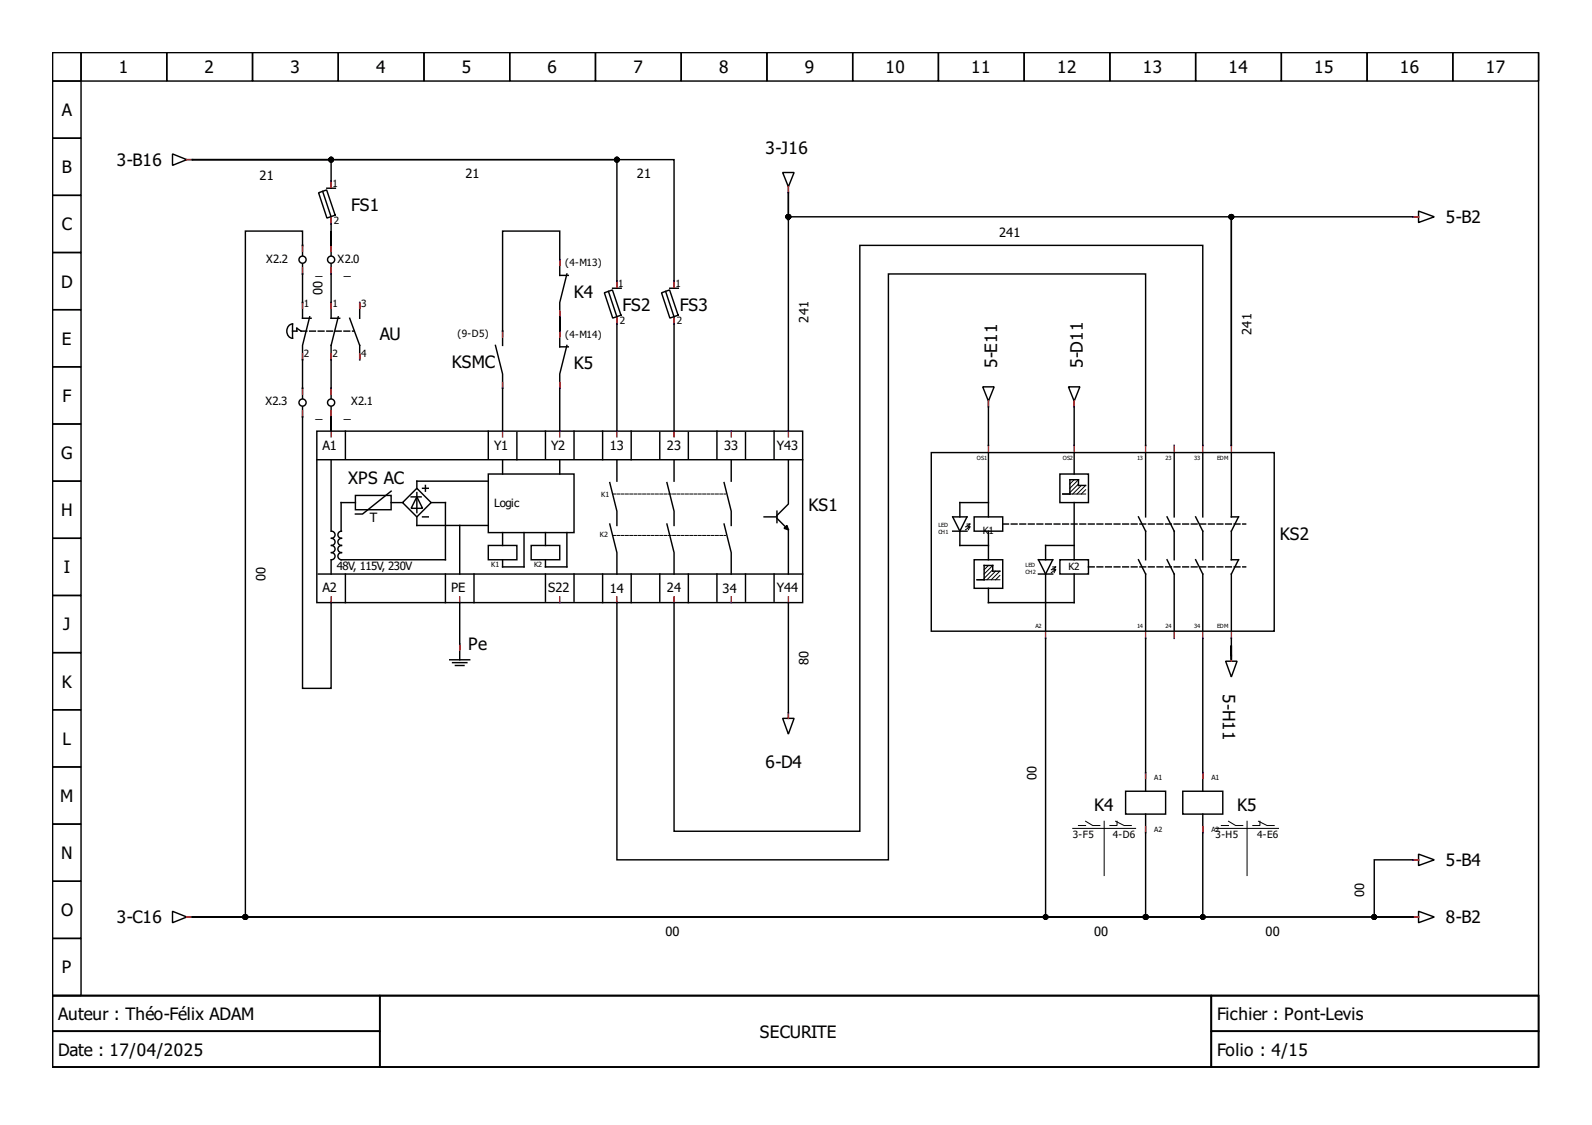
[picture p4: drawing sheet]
<svg xmlns="http://www.w3.org/2000/svg" width="297mm" height="210mm" viewBox="0 0 297 210" stroke-linecap="round" stroke-linejoin="round" font-family="sans-serif">
<g fill="none" stroke="#000" stroke-width=".27">
<path d="M9.8 9.8h277.3v176h-277.3zM9.8 9.8h5.3v5.3h-5.3zM9.8 15.1h5.3v10.7h-5.3zM15.1 9.8h16v5.3h-16zM31.1 9.8h16v5.3h-16zM47.1 9.8h16v5.3h-16zM63.1 9.8h16v5.3h-16zM79.1 9.8h16v5.3h-16zM95.1 9.8h16v5.3h-16zM111.1 9.8h16v5.3h-16zM127.1 9.8h16v5.3h-16zM143.1 9.8h16v5.3h-16z"/>
<path d="M159.1 9.8h16v5.3h-16zM175.1 9.8h16v5.3h-16zM191.1 9.8h16v5.3h-16zM207.1 9.8h16v5.3h-16zM223.1 9.8h16v5.3h-16zM239.1 9.8h16v5.3h-16zM255.1 9.8h16v5.3h-16zM271.1 9.8h16v5.3h-16zM9.8 25.8h5.3v10.7h-5.3zM9.8 36.5h5.3v10.6h-5.3zM32.2 28.7l2.7 1.1-2.7 1.1zM34.9 29.8h.8"/>
<path d="M35.9 29.8h79.2v24M35.9 29.8h89.9v24M35.9 29.8h25.9v5.3M59.4 36l1.5-.6 1.6 4.8-1.5 .5zM60.2 35.7l1.6 4.8M61 35.1h1.6M146 32.2h2.2l-1.1 2.7zM147.1 34.9v.8M264.7 39.4l2.9 1.1-2.9 1zM9.8 47.1h5.3v10.7h-5.3zM9.8 57.8h5.3v10.6h-5.3zM56.4 49.2v10.2h1.6"/>
<path d="M56.4 47.6v-4.5h-10.6v128h-9.9M57.8 59.1l-1.4 5.3v9.9M61.8 49.2v10.2h1.6M61.8 40.5v7.1M63.1 59.1l-1.3 5.3v9.9M65.2 59.4l1.9 5v2.7M67.1 56.4v3M105.8 51.1l-1.4 5.3v8.3h1.6M106 51.4h-1.6v-8.3h-10.6v21.3M112.8 54.6l1.5-.5 1.6 4.7-1.6 .5zM113.5 54.4l1.6 4.7M114.3 53.8h1.6"/>
<path d="M115.1 59.1v21.3M123.4 54.6l1.5-.5 1.6 4.7-1.5 .5zM124.2 54.4l1.6 4.7M125 53.8h1.6M125.8 59.1v21.3M263.6 40.5h-33.9v42.6v-42.6h-82.6v.6v-5.2v44.5M263.9 40.5h.8M9.8 68.4h5.3v10.7h-5.3zM9.8 79.1h5.3v10.7h-5.3zM54 60.7l.6-.3v2.7a1.41 1.41 0 0 1-.6-2.4zM54.6 61.8h.8v-.6l.8 .6M56.4 75.9v52.5h5.4v-16"/>
<path d="M61.8 75.9v4.5M92.4 64.4l1.4 5.4v10.6M105.8 64.4l-1.4 5.4v10.6M183.4 72.2h2.1l-1.1 2.6zM184.4 74.8v.8M184.4 75.9v7.2M199.4 72.2h2.1l-1.1 2.6zM200.4 74.8v.8M200.4 75.9v7.2M9.8 89.8h5.3v10.6h-5.3zM59.1 80.4h90.7v32h-90.7zM59.1 85.8h90.7"/>
<path d="M61.8 85.8v13.3M61.8 99.1a.67 .67 0 0 1 .7 .7 .67 .67 0 0 1-.7 .6 .67 .67 0 0 1 .7 .7 .67 .67 0 0 1-.7 .7 .67 .67 0 0 1 .7 .6 .67 .67 0 0 1-.7 .7 .67 .67 0 0 1 .7 .7 .67 .67 0 0 1-.7 .6M63.7 99.1a.67 .67 0 0 0-.7 .7 .67 .67 0 0 0 .7 .6 .67 .67 0 0 0-.7 .7 .67 .67 0 0 0 .7 .7 .67 .67 0 0 0-.7 .6 .67 .67 0 0 0 .7 .7 .67 .67 0 0 0-.7 .7 .67 .67 0 0 0 .7 .6M64.4 80.4v5.1M66.3 92.4h6.7v2.7h-6.7zM66.3 93.8h-2.7v5.3M73 91.6l-5.4 4.3h-1.3M73 93.8h2.1M75.1 93.8l2.7-2.7 2.6 2.7-2.6 2.6zM76.7 92.7h1.9M77.8 92.7l1 2.1h-2.1zM77.8 96.4v1.6h13.3"/>
<path d="M77.8 91.9v3.7M78.8 96.4h1.1M78.8 91.1h1.1M79.4 90.6v1M80.4 93.8h2.7v10.6h-19.5M85.8 98v9.1M91.1 88.4h16v11h-16zM91.1 89.8h-13.3v1.3M91.1 80.4v5.1M93.8 85.8v2.6M93.8 99.4v2.4M96.4 80.7v5.1"/>
<path d="M97.8 99.4v6.4h-4v-1.4M101.8 80.4v5.1M101.8 99.4v2.4M104.4 85.8v2.6M105.8 99.4v6.4h-4v-1.4M107.1 80.4v5.1M112.4 80.4v5.4M113.8 90l1.3 5.4v2.6M113.8 97.8l1.3 5.3v4M115.1 85.8v4M117.8 80.4v5.4M123.1 80.7v4.8"/>
<path d="M124.4 90l1.4 5.4v2.6M124.4 97.8l1.4 5.3v4M125.8 85.8v4M128.4 80.7v4.8M133.8 80.4v5.1M135.1 90l1.3 5.4v2.6M135.1 97.8l1.3 5.3v4M136.4 85.8v4M139.1 80.7v4.8M142.6 96.4h2.4M144.4 80.4v5.1M145 96.7l2.1 2.1v8.3"/>
<path d="M145 95.4v2.1M147.1 85.8v8.2l-2.1 2.2M173.8 84.4h63.9v33.4h-63.9zM177.8 96.4h2.6l-1.3 2.7zM177.8 99.1h2.6M179.1 99.1v2.7h5.3M181.8 96.4h5.3v2.7h-5.3zM184.4 93.8h-5.3v2.6M184.4 84.4v12M184.4 99.1v5.3M197.8 88.4h5.3v5.4h-5.3zM200.4 84.4v4"/>
<path d="M200.4 93.8v10.6M202.6 90.6h-1.4v-1.1h-1.6v2.7h-1.3M212.4 96.4l1.4 2.7v5.3M213.8 84.4v12M213.8 83.1v-32h-48v109.3h-50.7v-48M217.8 96.4l1.3 2.7v5.3M219.1 84.4v12M223.1 96.4l1.3 2.7v5.3M224.4 84.4v12M224.4 83.1v-37.3h-64v109.3h-34.6v-42.7M229.7 84.4v12h1.4l-1.4 2.7v5.3h1.4l-1.4 2.7v10.7M9.8 100.4h5.3v10.7h-5.3z"/>
<path d="M9.8 111.1h5.3v10.7h-5.3zM59.4 107.1h90.4M61.8 104.4v2.7M64.4 107.1v5.3M83.1 107.1v5.3M85.8 112.4v7.8M88.4 107.1v5.3M91.1 101.8h5.3v2.6h-5.3zM99.1 101.8h5.3v2.6h-5.3zM101.8 107.1v5.1M107.1 107.1v5.1M112.4 107.1v5.3"/>
<path d="M117.8 107.1v5.3M123.1 107.1v5.1M128.4 107.1v5.3M133.8 107.1v5.1M139.1 107.1v5.1M144.4 107.1v5.1M147.1 112.4v20.6M181.8 104.4h5.3v5.4h-5.3zM186.6 106.6h-1.4v-1.1h-1.6v2.7h-1.3M193.8 104.4h2.6l-1.3 2.7zM193.8 107.1h2.6M195.1 107.1v10.7"/>
<path d="M195.1 119.1v52h68.5M197.8 104.4h5.3v2.7h-5.3zM200.4 107.1v5.3h-16v-2.6M200.4 101.8h-5.3v2.6M212.4 104.4l1.4 2.7v10.7M213.8 119.1v25.1M217.8 104.4l1.3 2.7v10.7M223.1 104.4l1.3 2.7v10.7M224.4 119.1v25.1M229.7 119.1v4v-2.7v1.9M9.8 121.8h5.3v10.6h-5.3zM9.8 132.4h5.3v10.7h-5.3z"/>
<path d="M83.9 123.1h3.7M84.4 123.6h2.7M85 124.2h1.6M85.8 120.4v2.7M146 134h2.2l-1.1 3zM147.1 133.2v.8M228.7 123.4h2.1l-1.1 2.9zM229.7 122.6v.8M9.8 143.1h5.3v10.7h-5.3zM9.8 153.8h5.3v10.6h-5.3zM210 147.6h7.5v4.3h-7.5zM213.8 155.4v15.7h-177.9"/>
<path d="M213.8 144.4v3.2M213.8 151.9v3.2M220.7 147.6h7.4v4.3h-7.4zM224.4 144.4v3.2M224.4 151.9v3.2M224.4 155.4v15.7h-188.5M264.7 159.4l2.9 1-2.9 1.1zM9.8 164.4h5.3v10.7h-5.3zM9.8 175.1h5.3v10.7h-5.3zM32.2 170l2.7 1.1-2.7 1.1zM34.9 171.1h.8M35.9 171.1h227.7"/>
<path d="M263.6 160.4h-7.2v10.7h7.2M263.9 160.4h.8M263.9 171.1h.8M264.7 170l2.9 1.1-2.9 1.1zM9.8 185.8h277.3v13.3h-277.3zM9.8 185.8h61v6.6h-61zM9.8 192.4h61v6.7h-61zM70.8 185.8h155.2v13.3h-155.2zM226 185.8h61.1v6.6h-61.1zM226 192.4h61.1v6.7h-61.1z"/>
<circle cx="56.4" cy="48.4" r=".67"/>
<circle cx="61.8" cy="48.4" r=".67"/>
<circle cx="56.4" cy="75.1" r=".67"/>
<circle cx="61.8" cy="75.1" r=".67"/>
</g>
<g fill="none" stroke="#f00" stroke-width=".27">
<path d="M34.9 29.8h1M61.8 33.8v1.1M147.1 34.9v1M56.4 45.8v1M56.4 50v1.1M56.4 56.4v1.1M61.8 56.4v1.1M61.8 40.7v1.1M61.8 45.8v1M61.8 50v1.1M67.1 56.4v1.1M104.4 48.4v1.1"/>
<path d="M104.4 58v1.1M115.1 52.4v1.1M115.1 59.4v1M125.8 52.4v1.1M125.8 59.4v1M263.6 40.5h1.1M56.4 66v1.1M56.4 72.4v1.1M56.4 76.7v1.1M61.8 66v1.1M61.8 72.4v1.1M61.8 76.7v1.1"/>
<path d="M67.1 66v1.1M93.8 61.8v1M93.8 71.4v1M104.4 61.8v1M104.4 71.4v1M184.4 74.8v1.1M200.4 74.8v1.1M61.8 80.4v1.1M93.8 80.4v1.1M104.4 80.4v1.1M115.1 80.4v1.1M125.8 80.4v1.1"/>
<path d="M136.4 80.4v1.1M147.1 80.4v1.1M184.4 83.1v1.1M200.4 83.1v1.1M213.8 83.1v1.1M219.1 83.1v1.1M224.4 83.1v1.1M229.7 83.1v1.1M61.8 111.4v1M85.8 111.4v1M104.4 111.4v1M115.1 111.4v1"/>
<path d="M125.8 111.4v1M136.4 111.4v1M147.1 111.4v1M195.1 118v1.1M213.8 118v1.1M219.1 118v1.1M224.4 118v1.1M229.7 118v1.1M85.8 120.2v1M147.1 133v1M229.7 122.3v1.1M213.8 144.2v1"/>
<path d="M213.8 154.3v1.1M224.4 144.2v1M224.4 154.3v1.1M34.9 171.1h1M263.6 160.4h1.1M263.6 171.1h1.1"/>
</g>
<g fill="none" stroke="#00f" stroke-width=".27">
<path d="M35.9 29.8h.1M61.8 33.8h.1M147.1 35.9h.1M56.4 45.8h.1M56.4 51.1h.1M56.4 56.4h.1M61.8 56.4h.1M61.8 41.8h.1M61.8 45.8h.1M61.8 51.1h.1M67.1 56.4h.1M104.4 48.4h.1"/>
<path d="M104.4 59.1h.1M115.1 52.4h.1M125.8 52.4h.1M263.6 40.5h.1M56.4 67.1h.1M56.4 72.4h.1M56.4 77.8h.1M61.8 67.1h.1M61.8 72.4h.1M61.8 77.8h.1M67.1 67.1h.1M93.8 61.8h.1"/>
<path d="M93.8 72.4h.1M104.4 61.8h.1M104.4 72.4h.1M115.1 60.4h.1M125.8 60.4h.1M184.4 75.9h.1M200.4 75.9h.1M61.8 80.4h.1M93.8 80.4h.1M104.4 80.4h.1M115.1 80.4h.1M125.8 80.4h.1"/>
<path d="M136.4 80.4h.1M147.1 80.4h.1M184.4 83.1h.1M200.4 83.1h.1M213.8 83.1h.1M219.1 83.1h.1M224.4 83.1h.1M229.7 83.1h.1M61.8 112.4h.1M85.8 112.4h.1M104.4 112.4h.1M115.1 112.4h.1"/>
<path d="M125.8 112.4h.1M136.4 112.4h.1M147.1 112.4h.1M195.1 119.1h.1M213.8 119.1h.1M219.1 119.1h.1M224.4 119.1h.1M229.7 119.1h.1M85.8 120.2h.1M147.1 133h.1M229.7 122.3h.1M213.8 144.2h.1"/>
<path d="M213.8 155.4h.1M224.4 144.2h.1M224.4 155.4h.1M35.9 171.1h.1M263.6 160.4h.1M263.6 171.1h.1"/>
</g>
<g fill="#000" stroke="#000" stroke-width=".27">
<path d="M146.8 98l.3 .8-.8-.2z"/>
<circle cx="61.8" cy="29.8" r=".4"/>
<circle cx="115.1" cy="29.8" r=".4"/>
<circle cx="147.1" cy="40.5" r=".4"/>
<circle cx="229.7" cy="40.5" r=".4"/>
<circle cx="45.8" cy="171.1" r=".4"/>
<circle cx="195.1" cy="171.1" r=".4"/>
<circle cx="213.8" cy="171.1" r=".4"/>
<circle cx="224.4" cy="171.1" r=".4"/>
<circle cx="256.4" cy="171.1" r=".4"/>
</g>
<path d="M114.3 92.2h21.1M114.3 99.9h21.1" fill="none" stroke="#000" stroke-width=".19" stroke-dasharray=".5 .3"/>
<path d="M56.2 61.8h9.8M187.1 97.8h45.3M203.1 105.8h29.3" fill="none" stroke="#000" stroke-width=".27" stroke-dasharray="1.1 .5"/>
<g fill="none" stroke="#000" stroke-width=".19">
<path d="M180.4 97.8h.6M180.4 98.3h.6M181 98.3l-.3 .5M181 97.8l-.3 .5M181 98.3l-.8 .5M181 97.8l-.8 .5M198.3 92.2h4.3M200.4 89.5l-.8 .8M201.2 90.3l-1.6 1.6M201.2 89.5l-1.6 1.6M201.8 90.6l-1.6 1.6M202.6 91.4l-.8 .8"/>
<path d="M202.6 90.6l-1.6 1.6M182.3 108.2h4.3M184.4 105.5l-.8 .8M185.2 106.3l-1.6 1.6M185.2 105.5l-1.6 1.6M185.8 106.6l-1.6 1.6M186.6 107.4l-.8 .8M186.6 106.6l-1.6 1.6M196.4 105.8h.6M196.4 106.3h.6M197 106.3l-.3 .5M197 105.8l-.3 .5"/>
<path d="M197 106.3l-.8 .5M197 105.8l-.8 .5M200.2 154.6h11.7M201.2 154h1.4M202.6 153.2l1.3 .8h1.3M206 153.2v10.2M208.2 153.2l1.6 .8h1.3M208.4 153.2v.8h-1.3M226.8 154.6h11.7M227.9 154h1.3M229.2 153.2l1.3 .8h1.4M232.7 153.2v10.2"/>
<path d="M234.8 153.2l1.6 .8h1.3M235.1 153.2v.8h-1.4"/>
</g>
<g font-size="3.2">
<text x="22.2" y="13.7">1</text>
<text x="38.2" y="13.7">2</text>
<text x="54.2" y="13.7">3</text>
<text x="70.2" y="13.7">4</text>
<text x="86.2" y="13.7">5</text>
<text x="102.2" y="13.7">6</text>
<text x="118.2" y="13.7">7</text>
<text x="134.2" y="13.7">8</text>
<text x="150.2" y="13.7">9</text>
<text x="165.2" y="13.7">10</text>
<text x="181.2" y="13.7">11</text>
<text x="197.2" y="13.7">12</text>
<text x="213.2" y="13.7">13</text>
<text x="229.2" y="13.7">14</text>
<text x="245.2" y="13.7">15</text>
<text x="261.2" y="13.7">16</text>
<text x="277.2" y="13.7">17</text>
<text x="11.5" y="21.7">A</text>
<text x="142.8" y="28.7">3-J16</text>
<text x="11.5" y="32.3">B</text>
<text x="21.8" y="31">3-B16</text>
<text x="65.5" y="39.4">FS1</text>
<text x="269.7" y="41.7">5-B2</text>
<text x="11.5" y="43">C</text>
<text x="11.4" y="53.6">D</text>
<text x="107" y="55.5">K4</text>
<text x="116.2" y="58">FS2</text>
<text x="126.8" y="58">FS3</text>
<text x="11.5" y="64.3">E</text>
<text x="70.8" y="63.4">AU</text>
<text x="84.3" y="68.7">KSMC</text>
<text x="107" y="68.8">K5</text>
<text x="186" y="68.7" transform="rotate(-90 186 68.7)">5-E11</text>
<text x="202" y="68.7" transform="rotate(-90 202 68.7)">5-D11</text>
<text x="11.7" y="75">F</text>
<text x="11.4" y="85.6">G</text>
<text x="65" y="90.2">XPS AC</text>
<text x="150.8" y="95.4">KS1</text>
<text x="11.4" y="96.3">H</text>
<text x="238.8" y="100.7">KS2</text>
<text x="11.9" y="107">I</text>
<text x="11.8" y="117.6">J</text>
<text x="87.4" y="121.4">Pe</text>
<text x="11.5" y="128.3">K</text>
<text x="228.1" y="129.5" transform="rotate(90 228.1 129.5)">5-H11</text>
<text x="11.7" y="139">L</text>
<text x="142.8" y="143.4">6-D4</text>
<text x="11.3" y="149.6">M</text>
<text x="204.2" y="151.4">K4</text>
<text x="230.8" y="151.4">K5</text>
<text x="11.4" y="160.3">N</text>
<text x="269.7" y="161.6">5-B4</text>
<text x="11.4" y="171">O</text>
<text x="21.8" y="172.3">3-C16</text>
<text x="269.7" y="172.3">8-B2</text>
<text x="11.5" y="181.6">P</text>
<text x="10.9" y="190.3">Auteur : Théo-Félix ADAM</text>
<text x="227.1" y="190.3">Fichier : Pont-Levis</text>
<text x="10.9" y="197">Date : 17/04/2025</text>
<text x="141.8" y="193.6">SECURITE</text>
<text x="227.1" y="197">Folio : 4/15</text>
</g>
<g font-size="2.4">
<text x="48.4" y="33.5">21</text>
<text x="86.8" y="33.3">21</text>
<text x="118.8" y="33.3">21</text>
<text x="186.4" y="44.2">241</text>
<text x="58.8" y="51.2">_</text>
<text x="64.2" y="51.2">_</text>
<text x="60.2" y="55.1" transform="rotate(-90 60.2 55.1)">00</text>
<text x="150.8" y="60.2" transform="rotate(-90 150.8 60.2)">241</text>
<text x="233.5" y="62.4" transform="rotate(-90 233.5 62.4)">241</text>
<text x="58.8" y="77.9">_</text>
<text x="64.2" y="77.9">_</text>
<text x="60.2" y="84">A1</text>
<text x="92.2" y="84">Y1</text>
<text x="102.8" y="84">Y2</text>
<text x="113.8" y="84">13</text>
<text x="124.4" y="84">23</text>
<text x="135.1" y="84">33</text>
<text x="145" y="84">Y43</text>
<text x="69" y="97.3">T</text>
<text x="49.5" y="108.4" transform="rotate(-90 49.5 108.4)">00</text>
<text x="60.2" y="110.4">A2</text>
<text x="84.2" y="110.4">PE</text>
<text x="102.3" y="110.4">S22</text>
<text x="113.8" y="110.7">14</text>
<text x="124.4" y="110.4">24</text>
<text x="134.8" y="110.7">34</text>
<text x="145" y="110.4">Y44</text>
<text x="150.8" y="124" transform="rotate(-90 150.8 124)">80</text>
<text x="191.6" y="142.8" transform="rotate(90 191.6 142.8)">00</text>
<text x="254.5" y="167.4" transform="rotate(-90 254.5 167.4)">00</text>
<text x="124.2" y="174.6">00</text>
<text x="204.2" y="174.6">00</text>
<text x="236.1" y="174.6">00</text>
</g>
<g font-size="2.1">
<text x="49.6" y="49">X2.2</text>
<text x="63" y="49">X2.0</text>
<text x="49.5" y="75.6">X2.3</text>
<text x="65.5" y="75.6">X2.1</text>
<text x="92.2" y="94.6">Logic</text>
<text x="62.8" y="106.3">48V, 115V, 230V</text>
</g>
<g font-size="1.9">
<text x="62" y="34.9">1</text>
<text x="62.3" y="41.8">2</text>
<text x="105.4" y="49.6">(4-M13)</text>
<text x="115.4" y="53.5">1</text>
<text x="126" y="53.5">1</text>
<text x="56.7" y="57.2">1</text>
<text x="62" y="57.2">1</text>
<text x="67.4" y="57.2">3</text>
<text x="85.4" y="62.8">(9-D5)</text>
<text x="105.4" y="63">(4-M14)</text>
<text x="115.6" y="60.4">2</text>
<text x="126.3" y="60.4">2</text>
<text x="56.7" y="66.6">2</text>
<text x="62" y="66.6">2</text>
<text x="67.4" y="66.6">4</text>
<text x="183.4" y="99.6">K</text>
<text x="184.4" y="99.6">1</text>
<text x="199.4" y="106.3">K2</text>
<text x="200.2" y="156.4">3-F5</text>
<text x="207.6" y="156.4">4-D6</text>
<text x="226.8" y="156.4">3-H5</text>
<text x="234.5" y="156.4">4-E6</text>
</g>
<g font-size="1.3">
<text x="112.2" y="92.8">K1</text>
<text x="111.9" y="100.3">K2</text>
<text x="91.6" y="105.9">K1</text>
<text x="99.6" y="105.9">K2</text>
<text x="215.4" y="145.6">A1</text>
<text x="226" y="145.6">A1</text>
<text x="215.4" y="155.2">A2</text>
<text x="226" y="155.2">A2</text>
</g>
<g font-size="1.1">
<text x="182.3" y="85.8">OS1</text>
<text x="198.3" y="85.8">OS2</text>
<text x="212.2" y="85.8">13</text>
<text x="217.5" y="85.8">23</text>
<text x="222.8" y="85.8">33</text>
<text x="227.1" y="85.8">EDM</text>
<text x="175.1" y="98.3">LED</text>
<text x="175.1" y="99.6">CH1</text>
<text x="191.4" y="105.8">LED</text>
<text x="191.4" y="107.1">CH2</text>
<text x="193.2" y="117.2">A2</text>
<text x="212.2" y="117.2">14</text>
<text x="217.5" y="117.2">24</text>
<text x="222.8" y="117.2">34</text>
<text x="227.1" y="117.2">EDM</text>
</g>
</svg>
